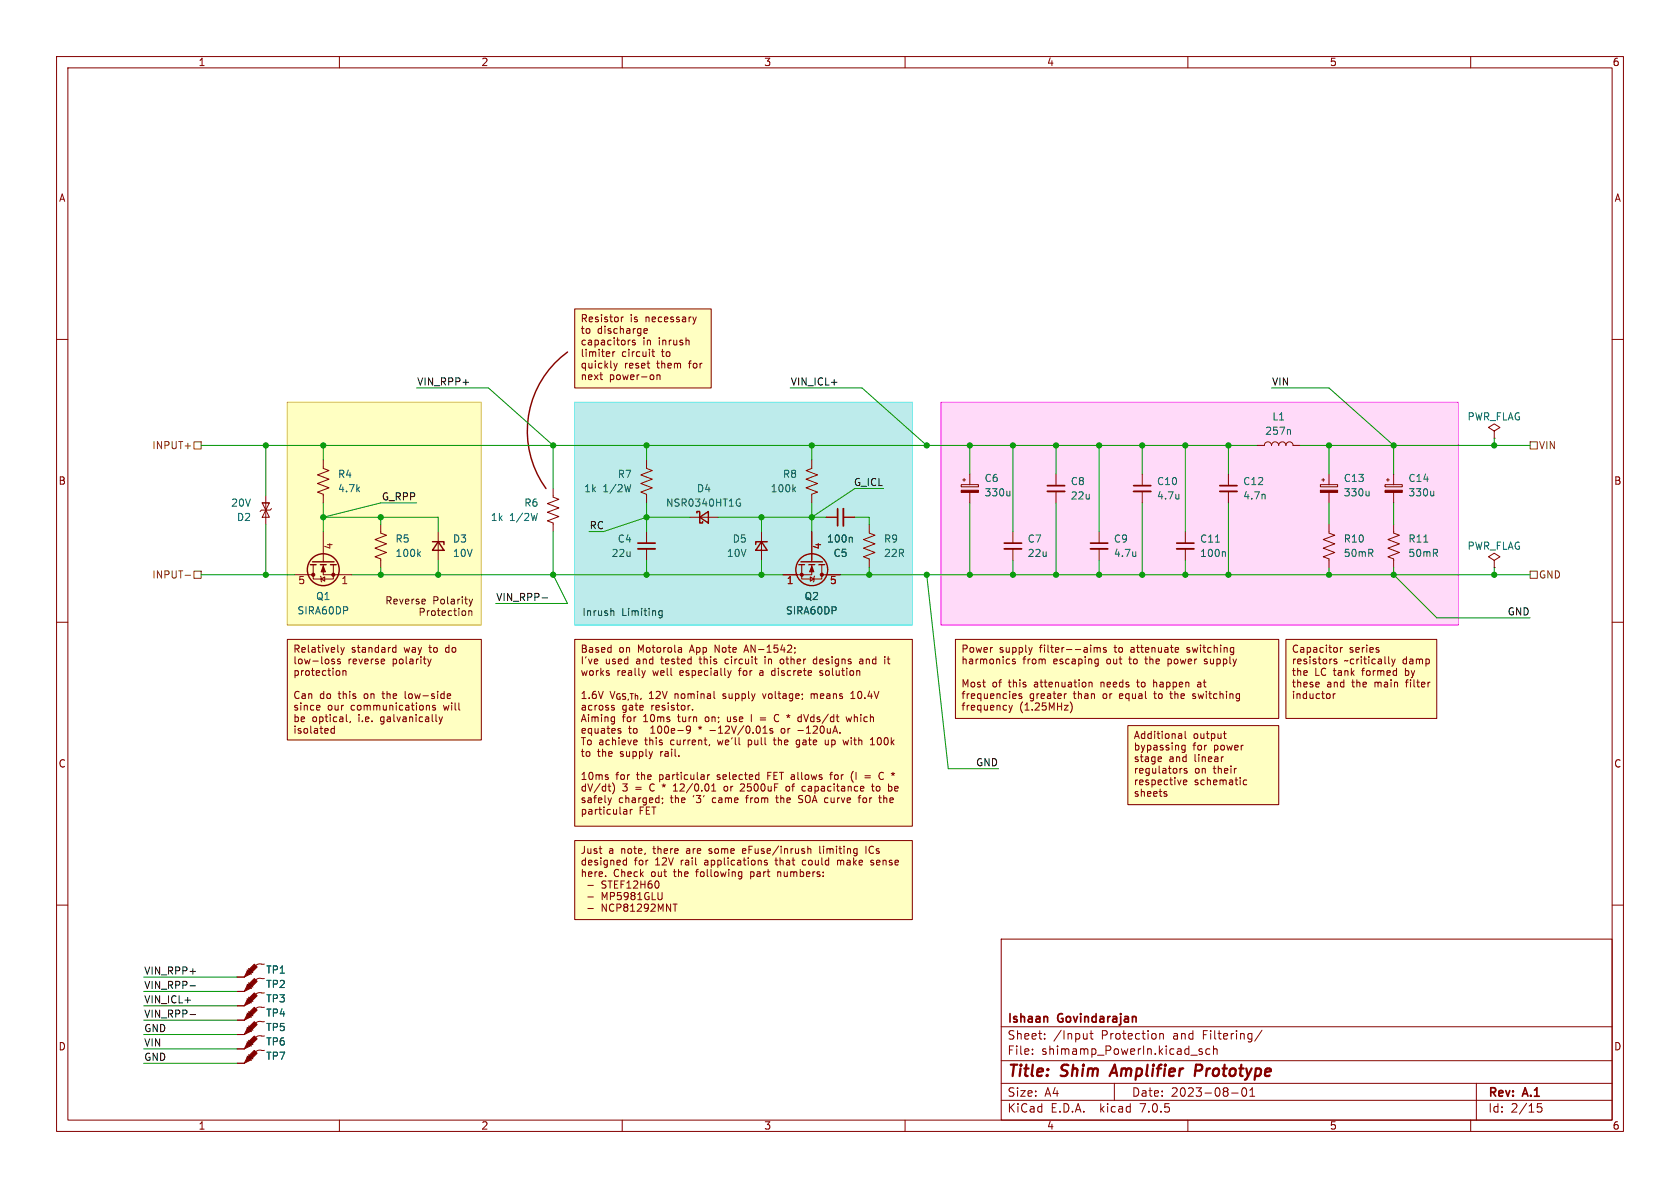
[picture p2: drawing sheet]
<svg xmlns="http://www.w3.org/2000/svg" width="297mm" height="210mm" viewBox="0 0 297 210" stroke-linecap="round" stroke-linejoin="round" font-family="sans-serif">
<path d="M0 0h297v210h-297z" fill="#fff" stroke="#fff" stroke-width=".18"/>
<g fill="none" stroke="#840000" stroke-width=".18">
<path d="M10 10h277v190h-277zM12 12h273v186h-273zM60 10v2M110 10v2M160 10v2M210 10v2M260 10v2M10 60h2M285 60h2M264.2 76.2l1-.6-1-.7-1.1 .7 1.1 .6v1.3M264.2 77.5h.1M46.4 88.9h1.2z"/>
<path d="M46.4 88.9h1.2l-.6 1.3zM47 90.2l.6 1.2h-1.2zM47 87.6v5.1M48 89.9l-.2 .3h-1.6l-.2 .2M114.3 94v2M114.3 97v2.1M121.9 91.4h5.1M134.6 94v5.1M143.5 81.3v1.5l-1 .4 2 .7-2 .8 2 .8-2 .7 2 .8-1 .4v1.5M186.7 83.8v2.1M186.7 86.9v2M194.3 94v2"/>
<path d="M194.3 97v2.1M201.9 83.8v2.1M201.9 86.9v2M209.5 94v2M209.5 97v2.1M217.2 83.8v2.1M217.2 86.9v2M233.4 85.7h3.1v.4h-3.1zM233.7 84.8h.5M233.9 84.6v.5M234.9 92.7v1.5l1.1 .4-2.1 .8 2.1 .7-2.1 .8 2.1 .8-2.1 .7 1 .4v1.5M234.9 83.8v1.9"/>
<path d="M234.9 87v1.9M244.9 85.7h3v.4h-3zM245.1 84.8h.5M245.4 84.6v.5M246.4 92.7v1.5l1 .4-2 .8 2 .7-2 .8 2 .8-2 .7 1 .4v1.5M246.4 83.8v1.9M246.4 87v1.9M10 110h2M285 110h2M10 160h2M285 160h2M177 166h108v32h-108z"/>
<path d="M60 198v2M110 198v2M160 198v2M177 194.5h108M177 191.5h108M177 187.5h108M177 181.5h108M182.5 186.3v.1M182.5 185.5v.1M184.7 183.6v.1M184.7 182.8v.1M192.2 182.7v1"/>
<path d="M192.2 183.6l-.2 .1M192.7 182.7h.5M192.9 182.2v1.3l.3 .2M197 191.5v3M205 182.8l.2-.1 .4 .1 .1 .9M205 182.7v1M210 198v2M212.5 185.5l-.3-.1-.2 .2v.2l.5 .2v.3h-.5M213.9 185.5l-.4-.1-.3 .3v.4l.1 .2h.6M214.5 185.5l.2-.1 .4 .1 .1 .9M214.5 184.9v1.5M217.7 193.2h1.2"/>
<path d="M219.7 192.4a1 1 0 0 0 .2 1.4 .81 .81 0 0 0 .6-.6 .81 .81 0 0 0-.3-.8M221 193.8h.8M221 192.7l.4-.4v1.5M223.1 182.1l-1.3 2M260 198v2M261 191.5v6.5M272.5 195.1h-.7l-.1 .7 .3-.1h.5l.1 .3-.1 .5-.2 .1-.6-.1"/>
</g>
<path d="M211.3 189.3h.8M212.2 188.2h-.7l-.3 2" fill="none" stroke="#840000" stroke-width=".4"/>
<g fill="#ffffc2" stroke="#ffffc2" stroke-width=".18">
<path d="M101.6 113h59.7v33.1h-59.7z"/>
<path d="M227.3 113h26.7v14h-26.7z"/>
<path d="M50.8 113h34.3v17.8h-34.3z"/>
<path d="M101.6 148.6h59.7v14h-59.7z"/>
<path d="M101.6 54.6h24.1v14h-24.1z"/>
<path d="M168.9 113h57.2v14h-57.2z"/>
<path d="M199.4 128.3h26.7v13.9h-26.7z"/>
<path d="M50.8 71.1h34.3v39.4h-34.3z"/>
</g>
<path d="M166.4 71.1h91.4v39.4h-91.4z" fill="#ffdaf9" stroke="#ffdaf9" stroke-width=".18"/>
<path d="M101.6 71.1h59.7v39.4h-59.7z" fill="#bdebeb" stroke="#bdebeb" stroke-width=".18"/>
<path d="M112.8 97h3M185.2 86.9h3M192.8 97h3M200.4 86.9h3.1M208 97h3.1M215.6 86.9h3.1" fill="none" stroke="#840000" stroke-width=".33"/>
<path d="M112.8 96h3M185.2 85.9h3M192.8 96h3M200.4 85.9h3.1M208 96h3.1M215.6 85.9h3.1" fill="none" stroke="#840000" stroke-width=".3"/>
<g fill="#840000" stroke="#840000" stroke-width=".18">
<path d="M244.9 86.7h3v.3h-3z"/>
<path d="M233.4 86.7h3.1v.3h-3.1z"/>
</g>
<path d="M130.4 88.3h.5M130.7 88.9h.2v.5l-.2 .1-.3-.1M140.3 86.5l.4 .4M140.7 86.1l-.5 .5M216.5 97.5l.1 .2v.7M242 86.8v.9M242 87.5l-.1 .2M253.5 86.8v.9M253.5 87.5l-.2 .2" fill="none" stroke="#006464" stroke-width=".18"/>
<path d="M123.2 90.7v-.3h.5v2.1h.5v-.3M123.7 91.4l1.5-1v2.1zM134.6 95.8l1 1.5h-2zM135.6 95.8h-2v.5" fill="none" stroke="#840000" stroke-width=".25"/>
<g fill="#840000">
<path d="M43.7 181.9l.5 .5-1 .5z"/>
<path d="M43.7 181.9l1.3-1.3 .5 .5-1.3 1.3z"/>
</g>
<path d="M43.7 181.6l.7 .8M43.9 181.4l.8 .7" fill="none" stroke="#480000" stroke-width=".18"/>
<path d="M41.9 182.9h1.3M43.7 181.9l.5 .5-1 .5zM43.7 181.9l1.3-1.3 .5 .5-1.3 1.3zM46.7 180.6h-.2a1.37 1.37 0 0 0-1.3 .2" fill="none" stroke="#840000" stroke-width=".18"/>
<g fill="#840000">
<path d="M43.7 186.9l.5 .6-1 .5z"/>
<path d="M43.7 186.9l1.3-1.2 .5 .5-1.3 1.3z"/>
</g>
<path d="M43.7 186.7l.7 .8M43.9 186.4l.8 .8" fill="none" stroke="#480000" stroke-width=".18"/>
<path d="M41.9 188h1.3M43.7 186.9l.5 .6-1 .5zM43.7 186.9l1.3-1.2 .5 .5-1.3 1.3zM46.7 185.7h-.2a1.37 1.37 0 0 0-1.3 .2" fill="none" stroke="#840000" stroke-width=".18"/>
<g fill="#840000">
<path d="M43.7 176.8l.5 .5-1 .5z"/>
<path d="M45 175.5l.5 .5-1.3 1.3-.5-.5z"/>
</g>
<path d="M43.7 176.5l.7 .8M43.9 176.3l.8 .7" fill="none" stroke="#480000" stroke-width=".18"/>
<path d="M41.9 177.8h1.3M43.7 176.8l.5 .5-1 .5zM45 175.5l.5 .5-1.3 1.3-.5-.5zM46.7 175.5h-.2a1.37 1.37 0 0 0-1.3 .3" fill="none" stroke="#840000" stroke-width=".18"/>
<g fill="#840000">
<path d="M43.7 174.2l.5 .6-1 .5z"/>
<path d="M43.7 174.2l1.3-1.2 .5 .5-1.3 1.3z"/>
</g>
<path d="M43.7 174l.7 .8M43.9 173.7l.8 .8" fill="none" stroke="#480000" stroke-width=".18"/>
<path d="M41.9 175.3h1.3M43.7 174.2l.5 .6-1 .5zM43.7 174.2l1.3-1.2 .5 .5-1.3 1.3zM46.7 173h-.2a1.37 1.37 0 0 0-1.3 .2" fill="none" stroke="#840000" stroke-width=".18"/>
<g fill="#840000">
<path d="M43.7 171.7l.5 .5-1 .5z"/>
<path d="M45 170.4l.5 .5-1.3 1.3-.5-.5z"/>
</g>
<path d="M43.7 171.5l.7 .7M43.9 171.2l.8 .8" fill="none" stroke="#480000" stroke-width=".18"/>
<path d="M41.9 172.7h1.3M43.7 171.7l.5 .5-1 .5zM45 170.4l.5 .5-1.3 1.3-.5-.5zM46.7 170.4l-.2 .1a1.37 1.37 0 0 0-1.3 .2" fill="none" stroke="#840000" stroke-width=".18"/>
<g fill="#840000">
<path d="M43.7 179.3l.5 .5-1 .5z"/>
<path d="M43.7 179.3l1.3-1.2 .5 .5-1.3 1.2z"/>
</g>
<path d="M43.7 179.1l.7 .7M43.9 178.8l.8 .8" fill="none" stroke="#480000" stroke-width=".18"/>
<path d="M114.3 81.3v1.5l1 .4-2 .7 2 .8-2 .8 2 .7-2 .8 1 .4v1.5M43.7 179.3l.5 .5-1 .5zM43.7 179.3l1.3-1.2 .5 .5-1.3 1.2zM46.7 178.1h-.2a1.37 1.37 0 0 0-1.3 .2M41.9 180.3h1.3" fill="none" stroke="#840000" stroke-width=".18"/>
<path d="M111.5 85.7l-.3 1.2" fill="none" stroke="#006464" stroke-width=".18"/>
<g fill="#840000">
<path d="M43.7 184.4l.5 .5-1 .5z"/>
<path d="M43.7 184.4l1.3-1.3 .5 .5-1.3 1.3z"/>
</g>
<path d="M43.7 184.2l.7 .7M43.9 183.9l.8 .8" fill="none" stroke="#480000" stroke-width=".18"/>
<g fill="none" stroke="#840000" stroke-width=".18">
<path d="M101.6 54.6h24.1v14h-24.1zM109.8 56v.9M110.2 56l-.4 .3M113.9 58.1v.8h.5M114.4 58.1v.3l-.6 .1M122.5 56l.3 .9M122.8 56.9l-.1 .3M123.1 56l-.3 .9M106.4 67.1h.1M108.3 62.2v.8M108.5 62.2l-.2 .2M108.5 64.2l.3 .9"/>
<path d="M108.8 65.1l-.3 .4M109.1 64.2l-.3 .9M111.8 60.2v.3l.5 .1v.2l-.2 .2-.3-.1M114.4 64.2h.5M114.7 65.1h.2M115.2 62.2h.5M115.4 61.7v1.1l.3 .2M115.5 66.3l.1 .2-.1 .5M116.1 66.4l.2-.1h.3l.1 .8M116.1 66.3v.8M121.6 60.1l.2 .2v.7M222.2 78.7h1.3a.64 .64 0 0 1 .7-.6 .64 .64 0 0 1 .6 .6 .64 .64 0 0 1 .6-.6 .64 .64 0 0 1 .7 .6 .64 .64 0 0 1 .6-.6 .64 .64 0 0 1 .6 .6 .64 .64 0 0 1 .7-.6 .64 .64 0 0 1 .6 .6h1.3"/>
<path d="M55.4 99.8v1.8M57.1 81.3v1.5l1.1 .4-2.1 .7 2.1 .8-2.1 .8 2.1 .7-2.1 .8 1 .4v1.5M57.1 99.8v1.8h5.1M57.1 94v5.1M57.1 99.1v.2M58.9 99.8v2.6h-3.5v-.8M67.3 92.7v1.5l1 .4-2 .8 2 .7-2 .8 2 .8-2 .7 1 .4v1.5M77.5 94v5.1M97.8 86.4v1.5l1 .4-2 .7 2 .8-2 .8 2 .7-2 .8 1 .4v1.5M141.7 99.8v2.6h3.6v-.8M143.5 94v5.1M143.5 99.1v.2"/>
<path d="M143.5 99.8v1.8h-5.1M145.3 99.8v1.8M146 91.4h2.1M149.1 91.4h2M153.7 92.7v1.5l1 .4-2 .8 2 .7-2 .8 2 .8-2 .7 1 .4v1.5M169.9 85.7h3.1v.4h-3.1zM170.2 84.8h.5M170.4 84.6v.5M171.4 83.8v1.9M171.4 87v1.9M179.1 94v2M179.1 97v2.1"/>
<path d="M264.2 99.1l1-.7-1-.6-1.1 .6 1.1 .7v1.2M50.8 113h34.3v17.8h-34.3zM52.1 101.6h3.3M56.6 101.9l.2 .1v.7l.1 .2M56.8 102.4l.6-.4v.7zM58.7 116.9l.4 .1 .1 .2-.2 .1h-.4M59.7 116.6v.3l.4 .1 .1 .2-.2 .1h-.3M60 116.5l.1 .1M60 118.7v.6M60.3 114.5l.3 .8M60.6 115.3l-.3 .4M60.6 118.5v.9"/>
<path d="M60.6 118.7l.2-.2 .3 .1 .1 .8M60.9 114.5l-.3 .8M67.8 116.5l.2 .3-.6 .1M67.9 117.3h-.1M69.4 115.1l.2 .2 .4-.1M70 114.5h-.4l-.2 .2M70 114v1.3M75.6 116.5l.3 .8M75.9 117.3l-.3 .5M76.2 116.5l-.3 .8M101.6 113h59.7v33.1h-59.7zM107.7 119v.3"/>
<path d="M114.1 118.5l-.3 .9M120.1 114.5h.3l.1 .8M120.5 115.2l-.4 .1M120.5 114.8h-.4M128.7 118.5l.3 .9M129 119.4l-.3 .4M129.3 118.5l-.3 .9M133.6 117.3h.3M139.8 114.1l.2 .2-.1 .3-.7 .7h.8M140.5 114.5v.1M140.6 115.2l-.2 .3M143.3 102l.6 .4-.6 .3z"/>
<path d="M143.9 116.6l-.1 .1 .1 .6M144 101.9l-.1 .1v.7l-.1 .2M145.3 101.6h3.3M152.4 116.5l-.4 .1M152.4 116.9h-.3l-.2 .1 .1 .3h.4M156.4 116.1v.1M156.4 116.5v.8M168.9 113h57.2v14h-57.2zM179 116.6v.3l.5 .1v.2l-.2 .1h-.3M182.5 114.5l-.3 .8M192.8 114v.2M192.8 114.5v.8"/>
<path d="M193.4 114.6l.4-.1 .2 .1M193.4 114.5v.8M193.8 116.5l.4 .1M194 114.6l.2-.1h.3v.8M194 114.6v.7M194.2 117.3h-.4M194.2 116.5v1l-.2 .2-.3 .1M195.5 114.5h-.3l-.1 .1v.2l.4 .1v.3h-.4M207.9 114.5h.4l.1 .3-.6 .1M208.3 115.2l-.4 .1M217.7 114.5h.4M218.1 115.2l-.4 .1"/>
<path d="M218.1 114.5v1l-.2 .2M227.3 113h26.7v14h-26.7zM235.9 116.6v.3l.4 .1 .1 .2-.2 .1h-.4M237 114.5v.8M237.3 114.5l-.3 .2M243.6 114.9l.2 .2-.2 .2M243.6 114.5h.1M245.5 117.2l.2 .1M246 116.5l.3 .8M246.3 117.3l-.3 .5M246.6 116.5l-.3 .8M264.2 100.3h.1"/>
<path d="M56.4 124.7l.2 .3-.6 .1M56.5 125.5h-.1M58.6 128.8l-.1 .2 .1 .5 .1 .1h.4M59.1 128.3v1.3M61.2 126.3v1.1l.2 .2M62 127.5l-.2 .3M75.4 124.8l.2-.1h.3v.8M75.4 124.7v.8M77 124.7h-.4l-.1 .2v.1l.5 .2v.3h-.5M77.1 126.3v1.1l.2 .2M77.6 126.7l.3 .9M77.9 127.6l-.3 .4"/>
<path d="M78.2 126.7l-.3 .9M79.1 123.1l.6-.2-.1-.2-.4-.1-.1 .2v.6h.5M107.4 137.4l.2 .2-.2 .2M107.4 136.9l.1 .1M107.5 139h.5M107.7 139.8h.3M108.3 125.1l.3 .1v.1l-.1 .2h-.3M108.3 126.7l.3 .1M108.5 138.8a1.48 1.48 0 0 1-.2 1.5M108.6 126.7v1.1l-.2 .2M108.6 127.5l-.3 .1M109.3 129.1l.5 .3-.1 .2h-.3"/>
<path d="M109.3 128.8h.4M112.2 130.8l.4 .1v.2l-.6 .1M112.6 131.6l-.4 .1M115.4 132.9l-.3 .8M121.4 128.5l-.1 .4 .2 .2h.3l.3-.2M122 124.7h-.2M122 128.5a.84 .84 0 0 1-.3 1.1h-.2M122.4 125.4v.1M125.1 136.9v.9M125.5 136.9l-.4 .3M125.5 131.6l-.2 .2M125.8 139.8h.7"/>
<path d="M125.8 138.9l.4-.3v1.2M126.2 122.2v1.1l.2 .2M131.6 139.1l-.8 .7h.8M134 136.9l.2 .1M134.2 136.5v1.3M134.2 137.7l-.2 .1M134.9 129.6h.7M134.9 128.7l.3-.4v1.3M136.6 128.8h-.3l-.2 .2 .1 .1 .4 .2v.3h-.5M137.1 126.4l-.2 .4 .2 .7M139.1 139.1l-.2 .1 .2 .6M141.1 127.5l.4 .1"/>
<path d="M141.5 126.7l-.4 .1M141.8 122.7v.1M141.9 123.4l-.1 .3M142.3 139l-.4 .1-.1 .1v.5l.5 .1M145.9 130.8v.7l.2 .2M146.7 136.9h.5M148.5 129.5v.1M149 130.8l.3 .9 .2-.6M149.6 126.7l.2 .9 .3-.6 .2 .6M150.4 123.5h.7M150.5 122.5l-.1 .1M150.6 136.7l-.1 .5 .1 .7"/>
<path d="M152.5 139l.2 .3-.6 .1M152.7 139.8h-.2M152.9 137.1h1M152.9 137.5h1M153.9 131.7h.7M153.9 130.8l.3-.4v1.3M154.1 139h.4M154.2 138.6v1.1l.3 .1M155.8 136.5a.68 .68 0 0 0-.4 .7 .68 .68 0 0 0 .4 .6M157.1 139.1h.5M157.1 139.8h.5M178.4 124.7l.3 .8"/>
<path d="M178.7 125.5l-.3 .5M179 124.7l-.3 .8M179.5 122.6l.1 .3-.6 .2M179.6 123.4l-.1 .1M180.6 122.7l-.3-.1-.2 .2 .1 .2 .4 .1v.3h-.5M188.2 122.6v.9M188.5 122.6l-.3 .3M189.4 124.4a1.48 1.48 0 0 1-.2 1.6M192.5 120.7l.2-.1 .3 .1 .1 .7M192.5 120.6v.8M199.4 128.3h26.7v13.9h-26.7zM205.3 134.6h-.1"/>
<path d="M205.3 133.8v.3l-.6 .1M208.5 129.7h.2l.2 .2v.6M208.9 130.5h-.4M208.9 130l-.4 .1M209 135.8l-.3 .1M209.2 138.3l.6-.1v-.3h-.4l-.2 .2 .1 .6h.5M209.5 131.8l-.3-.1-.3 .3 .1 .5h.5M209.5 129.3v1.1l.2 .1M209.5 131.7v1.1l-.2 .2h-.3M209.8 135.9l-.3-.1-.2 .2 .1 .2 .4 .1v.3h-.5M216.3 129.7h.5M216.5 129.3v1.1l.3 .1"/>
<path d="M218.5 135.8h.1M220.4 137.9h-.4l-.2 .2 .1 .6h.5M233 120.6l.2 .3-.6 .1M233.2 121.4h-.2M235.7 122.6v.9M236.1 122.6l-.4 .3M252.7 120.6h.1M101.6 148.6h59.7v14h-59.7zM103.9 156.5h1M103.9 158.6h1M105.9 150h.5M106.3 150.9h.1"/>
<path d="M107.1 154.8v.2M107.5 141l.3 .9M107.8 141.9l-.1 .3M108.1 141l-.3 .9M110.2 152.8l.2 .1 .4-.1M110.4 152.1l-.2 .1M110.6 152.1h.2M110.8 143.1v.8M110.8 151.6v1.3M110.8 143.9h-.4M110.8 143.4h-.4M111.4 143.1v.8"/>
<path d="M111.5 143.2l-.1 .1M117 157.8v1.1M117.1 141.1v.1M117.2 141.8l-.2 .3M119 159.8h.7M130.7 154.9h.4M131.1 154.1v1l-.2 .3-.3-.1M135.6 152.1h-.3l-.2 .1 .1 .2 .4 .1v.3h-.5M141.2 141.8l.2 .1M141.2 140.7v.4M142.8 150.1l.2-.1 .3 .1 .1 .8M142.8 149.6v1.3"/>
<path d="M151.4 150l.1 .1M151.5 150v1l-.1 .2M151.5 150.8l-.1 .1M151.9 140.8v1.1M153.1 149.6v1.3M153.9 152.8l.2 .1M154.1 152.1l-.2 .1 .2 .3M155.3 141h.5M155.5 140.6v1.1l.3 .2M205.9 140.3l.3 .1 .1 .2-.2 .2h-.2M41.9 177.8h1.3M41.9 175.3h1.3"/>
<path d="M41.9 172.7h1.3M103.9 160.6h1M41.9 185.4h1.3M41.9 182.9h1.3M41.9 188h1.3M41.9 180.3h1.3M43.7 184.4l.5 .5-1 .5zM43.7 184.4l1.3-1.3 .5 .5-1.3 1.3zM46.7 183.1l-.2 .1a1.37 1.37 0 0 0-1.3 .2"/>
</g>
<g fill="none" stroke="#840000" stroke-width=".25">
<path d="M100.3 62.2a17.3 17.3 0 0 0-3.8 24.2M54.9 99.8h1M55.2 99.3h3.9M56.6 99.8h1.1M58.4 99.8h1M76.5 95.8h2v.5M77.5 95.8l1 1.5h-2zM141.2 99.8h1M141.6 99.3h3.8M143 99.8h1M144.8 99.8h1"/>
<circle cx="57.1" cy="100.7" r="2.82"/>
<circle cx="143.5" cy="100.7" r="2.82"/>
</g>
<g fill="#840000" stroke="#840000" stroke-width=".18">
<path d="M143.5 100.1l.4 1h-.8z"/>
<path d="M169.9 86.7h3.1v.3h-3.1z"/>
<path d="M57.1 100.1l.4 1h-.7z"/>
<circle cx="141.7" cy="101.6" r=".28"/>
<circle cx="145.3" cy="101.6" r=".28"/>
<circle cx="58.9" cy="101.6" r=".28"/>
<circle cx="55.4" cy="101.6" r=".28"/>
</g>
<path d="M149.1 89.9v3.1M177.5 97h3.1" fill="none" stroke="#840000" stroke-width=".33"/>
<path d="M148.1 89.9v3.1M177.5 96h3.1" fill="none" stroke="#840000" stroke-width=".3"/>
<path d="M228 75.9l.1 .2v.7M74 97.9l.3 .5M74.3 97.5l-.4 .5M95 90.7l-.3 1.3M150.5 95l.2 .2v.6M178.5 86.8v.9M178.5 87.5l-.1 .2" fill="none" stroke="#006464" stroke-width=".18"/>
<path d="M34.3 78.1h1.3v1.3h-1.3zM270.5 78.1h1.3v1.3h-1.3zM32.7 101.7h1M34.3 101h1.3v1.2h-1.3zM270.5 101h1.3v1.2h-1.3z" fill="none" stroke="#725600" stroke-width=".18"/>
<path d="M81.9 67.6h.9M95.8 105.7h1M33.6 179.3h1M33.6 174.3h1M33.6 171.7h1" fill="none" stroke="#0f0f0f" stroke-width=".18"/>
<path d="M108.2 108l.3 .1v.7M117.1 108h-.4l-.2 .2 .1 .5h.5M117.1 108v1l-.3 .2h-.3" fill="none" stroke="#004848" stroke-width=".18"/>
<path d="M82.9 108v.8M82.9 108.1l.2-.1h.3v.8M82.9 105.9l.3 .9M83.2 106.8l-.3 .4M83.5 105.9l-.3 .9" fill="none" stroke="#484800" stroke-width=".18"/>
<path d="M166.4 71.1h91.4v39.4h-91.4z" fill="none" stroke="#f0f" stroke-width=".18"/>
<path d="M101.6 71.1h59.7v39.4h-59.7z" fill="none" stroke="#45ebeb" stroke-width=".18"/>
<path d="M50.8 71.1h34.3v39.4h-34.3z" fill="none" stroke="#c2c200" stroke-width=".18"/>
<g fill="none" stroke="#009600" stroke-width=".18">
<path d="M35.6 78.7h186.6M47 78.7v8.9M57.1 78.7v2.6M73.7 68.6h12.7l11.4 10.1v7.7M114.3 78.7v2.6M139.7 68.6h12.7l11.4 10.1M143.5 78.7v2.6M171.4 78.7v5.1M179.1 78.7v15.3M186.7 78.7v5.1M194.3 78.7v15.3M201.9 78.7v5.1"/>
<path d="M209.5 78.7v15.3M217.2 78.7v5.1M224.8 68.6h10.1l11.5 10.1v5.1M229.9 78.7h40.6M234.9 78.7v5.1M264.2 77.5v1.2M47 92.7v8.9M57.1 88.9v5.1M67.3 91.4v1.3M73.7 88.9h-6.4l-10.2 2.5h20.4v2.6M77.5 99.1v2.5M97.8 94v7.6l2.5 5.1h-12.7"/>
<path d="M114.3 88.9v5.1M114.3 99.1v2.5M121.9 91.4h-7.6l-7.6 2.6M127 91.4h19M134.6 91.4v2.6M134.6 99.1v2.5M143.5 88.9v5.1M151.1 91.4h2.6v1.3M156.2 86.4h-5.1l-7.6 5M171.4 88.9v12.7M179.1 99.1v2.5M186.7 88.9v12.7"/>
<path d="M194.3 99.1v2.5M201.9 88.9v12.7M209.5 99.1v2.5M217.2 88.9v12.7M234.9 88.9v3.8M246.4 88.9v3.8M35.6 101.6h16.5M62.2 101.6h76.2M67.3 100.3v1.3M148.6 101.6h121.9M153.7 100.3v1.3M163.8 101.6l3.8 34.3h8.9"/>
<path d="M234.9 100.3v1.3M246.4 100.3v1.3l7.6 7.6h16.5M264.2 100.3v1.3M25.4 172.7h16.5M25.4 175.3h16.5M25.4 177.8h16.5M25.4 182.9h16.5M25.4 185.4h16.5M25.4 188h16.5M25.4 180.3h16.5"/>
</g>
<g fill="#009600" stroke="#009600" stroke-width=".18">
<circle cx="264.2" cy="101.6" r=".46"/>
<circle cx="246.4" cy="101.6" r=".46"/>
<circle cx="234.9" cy="101.6" r=".46"/>
<circle cx="246.4" cy="78.7" r=".46"/>
<circle cx="234.9" cy="78.7" r=".46"/>
<circle cx="264.2" cy="78.7" r=".46"/>
<circle cx="47" cy="101.6" r=".46"/>
<circle cx="77.5" cy="101.6" r=".46"/>
<circle cx="143.5" cy="78.7" r=".46"/>
<circle cx="143.5" cy="91.4" r=".46"/>
<circle cx="97.8" cy="78.7" r=".46"/>
<circle cx="114.3" cy="78.7" r=".46"/>
<circle cx="114.3" cy="101.6" r=".46"/>
<circle cx="97.8" cy="101.6" r=".46"/>
<circle cx="134.6" cy="91.4" r=".46"/>
<circle cx="114.3" cy="91.4" r=".46"/>
<circle cx="134.6" cy="101.6" r=".46"/>
<circle cx="194.3" cy="78.7" r=".46"/>
<circle cx="186.7" cy="78.7" r=".46"/>
<circle cx="179.1" cy="78.7" r=".46"/>
<circle cx="171.4" cy="78.7" r=".46"/>
<circle cx="217.2" cy="78.7" r=".46"/>
<circle cx="209.5" cy="78.7" r=".46"/>
<circle cx="201.9" cy="78.7" r=".46"/>
<circle cx="163.8" cy="101.6" r=".46"/>
<circle cx="153.7" cy="101.6" r=".46"/>
<circle cx="163.8" cy="78.7" r=".46"/>
<circle cx="47" cy="78.7" r=".46"/>
<circle cx="57.1" cy="78.7" r=".46"/>
<circle cx="67.3" cy="91.4" r=".46"/>
<circle cx="67.3" cy="101.6" r=".46"/>
<circle cx="57.1" cy="91.4" r=".46"/>
<circle cx="209.5" cy="101.6" r=".46"/>
<circle cx="217.2" cy="101.6" r=".46"/>
<circle cx="201.9" cy="101.6" r=".46"/>
<circle cx="186.7" cy="101.6" r=".46"/>
<circle cx="194.3" cy="101.6" r=".46"/>
<circle cx="171.4" cy="101.6" r=".46"/>
<circle cx="179.1" cy="101.6" r=".46"/>
</g>
<g font-size="2.8" fill="#840000">
<text x="178" y="190.8">Title:</text>
<text x="187.5" y="190.8">Shim</text>
<text x="196.9" y="190.8">Amplifier</text>
<text x="212.3" y="190.8">Prototype</text>
</g>
<g font-size="2.1" fill="#840000">
<text x="178" y="183.9">Sheet:</text>
<text x="178" y="181.1">Ishaan</text>
<text x="186.2" y="183.9">/Input</text>
<text x="187" y="181.1">Govindarajan</text>
<text x="194.6" y="183.9">Protection</text>
<text x="207.3" y="183.9">and</text>
<text x="212.6" y="183.9">Filtering/</text>
<text x="178" y="186.6">File:</text>
<text x="184" y="186.6">shimamp_PowerIn.kicad_sch</text>
<text x="178" y="196.8">KiCad</text>
<text x="178" y="194">Size:</text>
<text x="184.6" y="194">A4</text>
<text x="185.7" y="196.8">E.D.A.</text>
<text x="194.4" y="196.8">kicad</text>
<text x="200" y="194">Date:</text>
<text x="201.5" y="196.8">7.0.5</text>
<text x="206.9" y="194">2023-08-01</text>
<text x="263" y="194.2">Rev:</text>
<text x="263" y="196.8">Id:</text>
<text x="267" y="196.8">2/15</text>
<text x="269.2" y="194.2">A.1</text>
</g>
<g font-size="1.8" fill="#840000">
<text x="35" y="11.8">1</text>
<text x="85" y="11.8">2</text>
<text x="135" y="11.8">3</text>
<text x="185" y="11.8">4</text>
<text x="235" y="11.8">5</text>
<text x="285" y="11.8">6</text>
<text x="10.4" y="35.8">A</text>
<text x="285.4" y="35.8">A</text>
<text x="102.6" y="57.2">Resistor</text>
<text x="102.6" y="59.3">to</text>
<text x="105.5" y="59.3">discharge</text>
<text x="111.3" y="57.2">is</text>
<text x="114.1" y="57.2">necessary</text>
<text x="102.6" y="61.3">capacitors</text>
<text x="102.6" y="63.3">limiter</text>
<text x="102.6" y="65.4">quickly</text>
<text x="109.8" y="63.3">circuit</text>
<text x="110.3" y="65.4">reset</text>
<text x="113.6" y="61.3">in</text>
<text x="116.1" y="65.4">them</text>
<text x="116.4" y="61.3">inrush</text>
<text x="117" y="63.3">to</text>
<text x="121.9" y="65.4">for</text>
<text x="102.6" y="67.4">next</text>
<text x="107.6" y="67.4">power-on</text>
<text x="10.3" y="85.8">B</text>
<text x="285.3" y="85.8">B</text>
<text x="51.8" y="115.6">Relatively</text>
<text x="51.8" y="117.7">low-loss</text>
<text x="51.8" y="119.7">protection</text>
<text x="61.4" y="117.7">reverse</text>
<text x="62" y="115.6">standard</text>
<text x="69.4" y="117.7">polarity</text>
<text x="71.4" y="115.6">way</text>
<text x="76" y="115.6">to</text>
<text x="78.9" y="115.6">do</text>
<text x="102.6" y="115.6">Based</text>
<text x="102.6" y="117.7">I've</text>
<text x="102.6" y="119.7">works</text>
<text x="106.9" y="117.7">used</text>
<text x="109" y="119.7">really</text>
<text x="109.3" y="115.6">on</text>
<text x="112.4" y="117.7">and</text>
<text x="112.7" y="115.6">Motorola</text>
<text x="115.4" y="119.7">well</text>
<text x="117" y="117.7">tested</text>
<text x="120.2" y="119.7">especially</text>
<text x="122" y="115.6">App</text>
<text x="123.9" y="117.7">this</text>
<text x="126.5" y="115.6">Note</text>
<text x="128.5" y="117.7">circuit</text>
<text x="130.8" y="119.7">for</text>
<text x="131.9" y="115.6">AN-1542;</text>
<text x="134.6" y="119.7">a</text>
<text x="135.6" y="117.7">in</text>
<text x="136.8" y="119.7">discrete</text>
<text x="138.5" y="117.7">other</text>
<text x="144.5" y="117.7">designs</text>
<text x="145.5" y="119.7">solution</text>
<text x="152.7" y="117.7">and</text>
<text x="157.3" y="117.7">it</text>
<text x="169.9" y="115.6">Power</text>
<text x="169.9" y="117.7">harmonics</text>
<text x="176.6" y="115.6">supply</text>
<text x="180.8" y="117.7">from</text>
<text x="183.8" y="115.6">filter--aims</text>
<text x="186.2" y="117.7">escaping</text>
<text x="195.7" y="117.7">out</text>
<text x="197.1" y="115.6">to</text>
<text x="199.8" y="117.7">to</text>
<text x="200.1" y="115.6">attenuate</text>
<text x="202.8" y="117.7">the</text>
<text x="206.8" y="117.7">power</text>
<text x="210.1" y="115.6">switching</text>
<text x="213.4" y="117.7">supply</text>
<text x="228.3" y="115.6">Capacitor</text>
<text x="228.3" y="117.7">resistors</text>
<text x="228.3" y="119.7">the</text>
<text x="232.3" y="119.7">LC tank</text>
<text x="237.6" y="117.7">~critically</text>
<text x="238.4" y="115.6">series</text>
<text x="240.9" y="119.7">formed</text>
<text x="247.9" y="117.7">damp</text>
<text x="248.6" y="119.7">by</text>
<text x="51.8" y="123.8">Can</text>
<text x="51.8" y="125.9">since</text>
<text x="56.4" y="123.8">do</text>
<text x="57.8" y="125.9">our</text>
<text x="59.8" y="123.8">this</text>
<text x="62" y="125.9">communications</text>
<text x="64.4" y="123.8">on</text>
<text x="67.8" y="123.8">the</text>
<text x="71.9" y="123.8">low-side</text>
<text x="78.5" y="125.9">will</text>
<text x="102.6" y="123.8">1.6V</text>
<text x="102.6" y="125.9">across</text>
<text x="107.8" y="123.8">V_{GS,Th},</text>
<text x="109.9" y="125.9">gate</text>
<text x="114.7" y="123.8">12V</text>
<text x="115.1" y="125.9">resistor.</text>
<text x="119.3" y="123.8">nominal</text>
<text x="128" y="123.8">supply</text>
<text x="135.2" y="123.8">voltage;</text>
<text x="143.8" y="123.8">means</text>
<text x="151" y="123.8">10.4V</text>
<text x="169.9" y="121.8">Most</text>
<text x="169.9" y="123.8">frequencies</text>
<text x="169.9" y="125.9">frequency</text>
<text x="175.3" y="121.8">of</text>
<text x="178.3" y="121.8">this</text>
<text x="180.1" y="125.9">(1.25MHz)</text>
<text x="181.9" y="123.8">greater</text>
<text x="182.9" y="121.8">attenuation</text>
<text x="189.8" y="123.8">than</text>
<text x="194.7" y="121.8">needs</text>
<text x="195" y="123.8">or</text>
<text x="198.1" y="123.8">equal</text>
<text x="201.3" y="121.8">to</text>
<text x="204.3" y="121.8">happen</text>
<text x="204.4" y="123.8">to</text>
<text x="207.3" y="123.8">the</text>
<text x="211.4" y="123.8">switching</text>
<text x="212.2" y="121.8">at</text>
<text x="228.3" y="121.8">these</text>
<text x="228.3" y="123.8">inductor</text>
<text x="234.5" y="121.8">and</text>
<text x="239" y="121.8">the</text>
<text x="243.1" y="121.8">main</text>
<text x="248.7" y="121.8">filter</text>
<text x="51.8" y="127.9">be</text>
<text x="51.8" y="129.9">isolated</text>
<text x="55.1" y="127.9">optical,</text>
<text x="63.3" y="127.9">i.e.</text>
<text x="67.3" y="127.9">galvanically</text>
<text x="102.6" y="127.9">Aiming</text>
<text x="102.6" y="129.9">equates</text>
<text x="102.6" y="132">To achieve</text>
<text x="109.9" y="127.9">for</text>
<text x="111" y="129.9">to</text>
<text x="113.7" y="127.9">10ms</text>
<text x="114" y="132">this</text>
<text x="115.1" y="129.9">100e-9</text>
<text x="118.6" y="132">current,</text>
<text x="119.9" y="127.9">turn</text>
<text x="123.7" y="129.9">*</text>
<text x="124.8" y="127.9">on;</text>
<text x="125.7" y="129.9">-12V/0.01s</text>
<text x="127.1" y="132">we'll</text>
<text x="128.8" y="127.9">use</text>
<text x="132.5" y="132">pull</text>
<text x="133.2" y="127.9">I =</text>
<text x="137.2" y="132">the</text>
<text x="137.6" y="127.9">C *</text>
<text x="138.5" y="129.9">or</text>
<text x="141.3" y="132">gate</text>
<text x="141.5" y="129.9">-120uA.</text>
<text x="142" y="127.9">dVds/dt</text>
<text x="146.5" y="132">up</text>
<text x="149.9" y="132">with</text>
<text x="150.7" y="127.9">which</text>
<text x="154.8" y="132">100k</text>
<text x="200.3" y="130.9">Additional</text>
<text x="210.9" y="130.9">output</text>
<text x="10.3" y="135.8">C</text>
<text x="102.6" y="134">to</text>
<text x="105.5" y="134">the</text>
<text x="109.6" y="134">supply</text>
<text x="116.8" y="134">rail.</text>
<text x="200.3" y="132.9">bypassing</text>
<text x="200.3" y="135">stage</text>
<text x="200.3" y="137">regulators</text>
<text x="206.6" y="135">and</text>
<text x="210.8" y="132.9">for</text>
<text x="211.1" y="137">on</text>
<text x="211.1" y="135">linear</text>
<text x="214.5" y="137">their</text>
<text x="214.6" y="132.9">power</text>
<text x="285.3" y="135.8">C</text>
<text x="102.6" y="138.1">10ms</text>
<text x="102.6" y="140.2">dV/dt)</text>
<text x="102.6" y="142.2">safely</text>
<text x="108.8" y="138.1">for</text>
<text x="109.3" y="142.2">charged;</text>
<text x="109.9" y="140.2">3</text>
<text x="112.2" y="140.2">=</text>
<text x="112.5" y="138.1">the</text>
<text x="114.9" y="140.2">C *</text>
<text x="116.6" y="138.1">particular</text>
<text x="118.5" y="142.2">the</text>
<text x="119.3" y="140.2">12/0.01</text>
<text x="122.6" y="142.2">'3'</text>
<text x="126.1" y="142.2">came</text>
<text x="126.9" y="138.1">selected</text>
<text x="128.4" y="140.2">or</text>
<text x="131.4" y="140.2">2500uF</text>
<text x="132.2" y="142.2">from</text>
<text x="136" y="138.1">FET allows</text>
<text x="137.7" y="142.2">the</text>
<text x="139.6" y="140.2">of</text>
<text x="141.7" y="142.2">SOA curve</text>
<text x="142.6" y="140.2">capacitance</text>
<text x="147.3" y="138.1">for</text>
<text x="151.1" y="138.1">(I</text>
<text x="152.6" y="142.2">for</text>
<text x="155.1" y="140.2">to</text>
<text x="156.3" y="138.1">C *</text>
<text x="156.4" y="142.2">the</text>
<text x="158.1" y="140.2">be</text>
<text x="200.3" y="139.1">respective</text>
<text x="200.3" y="141.1">sheets</text>
<text x="211.1" y="139.1">schematic</text>
<text x="102.6" y="144.3">particular</text>
<text x="112.9" y="144.3">FET</text>
<text x="102.6" y="151.2">Just</text>
<text x="102.6" y="153.2">designed</text>
<text x="102.6" y="155.3">here.</text>
<text x="107.5" y="151.2">a</text>
<text x="108.4" y="155.3">Check</text>
<text x="109.8" y="151.2">note,</text>
<text x="112.1" y="153.2">for</text>
<text x="115.1" y="155.3">out</text>
<text x="115.6" y="151.2">there</text>
<text x="115.8" y="153.2">12V</text>
<text x="119.2" y="155.3">the</text>
<text x="120.4" y="153.2">rail</text>
<text x="121.5" y="151.2">are</text>
<text x="123.3" y="155.3">following</text>
<text x="124.7" y="153.2">applications</text>
<text x="125.6" y="151.2">some</text>
<text x="131.7" y="151.2">eFuse/inrush</text>
<text x="132.9" y="155.3">part</text>
<text x="137.4" y="153.2">that</text>
<text x="137.8" y="155.3">numbers:</text>
<text x="142.3" y="153.2">could</text>
<text x="145.4" y="151.2">limiting</text>
<text x="148.6" y="153.2">make</text>
<text x="153.7" y="151.2">ICs</text>
<text x="154.6" y="153.2">sense</text>
<text x="106.3" y="157.3">STEF12H60</text>
<text x="106.3" y="159.4">MP5981GLU</text>
<text x="106.3" y="161.4">NCP81292MNT</text>
<text x="10.3" y="185.8">D</text>
<text x="285.3" y="185.8">D</text>
<text x="35" y="199.8">1</text>
<text x="85" y="199.8">2</text>
<text x="135" y="199.8">3</text>
<text x="185" y="199.8">4</text>
<text x="235" y="199.8">5</text>
<text x="285" y="199.8">6</text>
</g>
<g font-size="1.8" fill="#0f0f0f">
<text x="73.7" y="68.2">VIN_RPP+</text>
<text x="139.7" y="68.2">VIN_ICL+</text>
<text x="224.8" y="68.2">VIN</text>
<text x="67.5" y="88.6">G_RPP</text>
<text x="150.9" y="86">G_ICL</text>
<text x="87.6" y="106.3">VIN_RPP-</text>
<text x="266.5" y="108.9">GND</text>
<text x="172.5" y="135.5">GND</text>
<text x="25.4" y="172.4">VIN_RPP+</text>
<text x="25.4" y="177.5">VIN_ICL+</text>
<text x="25.4" y="180">VIN_RPP-</text>
<text x="25.4" y="174.9">VIN_RPP-</text>
<text x="25.4" y="182.5">GND</text>
<text x="25.4" y="185.1">VIN</text>
<text x="25.4" y="187.6">GND</text>
</g>
<g font-size="1.8" fill="#006464">
<text x="223.6" y="77">257n</text>
<text x="224.9" y="74.5">L1</text>
<text x="259.4" y="74.5">PWR_FLAG</text>
<text x="40.8" y="89.7">20V</text>
<text x="59.7" y="84.6">R4</text>
<text x="59.7" y="87.2">4.7k</text>
<text x="92.6" y="89.7">R6</text>
<text x="103.2" y="87.2">1k</text>
<text x="106.6" y="87.2">1/2W</text>
<text x="109.1" y="84.6">R7</text>
<text x="117.7" y="89.7">NSR0340HT1G</text>
<text x="123.2" y="87.2">D4</text>
<text x="136.2" y="87.2">100k</text>
<text x="138.4" y="84.6">R8</text>
<text x="174" y="85.4">C6</text>
<text x="174" y="87.9">330u</text>
<text x="189.2" y="85.9">C8</text>
<text x="189.2" y="88.5">22u</text>
<text x="204.5" y="85.9">C10</text>
<text x="204.5" y="88.5">4.7u</text>
<text x="219.7" y="85.9">C12</text>
<text x="219.7" y="88.5">4.7n</text>
<text x="237.5" y="85.4">C13</text>
<text x="237.5" y="87.9">330u</text>
<text x="248.9" y="85.4">C14</text>
<text x="248.9" y="87.9">330u</text>
<text x="41.8" y="92.3">D2</text>
<text x="86.7" y="92.3">1k</text>
<text x="90" y="92.3">1/2W</text>
<text x="69.9" y="96.1">R5</text>
<text x="69.9" y="98.6">100k</text>
<text x="80" y="96.1">D3</text>
<text x="80" y="98.6">10V</text>
<text x="108.1" y="98.6">22u</text>
<text x="109.1" y="96.1">C4</text>
<text x="128.4" y="98.6">10V</text>
<text x="129.5" y="96.1">D5</text>
<text x="146.1" y="96.1">100n</text>
<text x="147.3" y="98.6">C5</text>
<text x="156.2" y="96.1">R9</text>
<text x="156.2" y="98.6">22R</text>
<text x="181.6" y="96.1">C7</text>
<text x="181.6" y="98.6">22u</text>
<text x="196.9" y="96.1">C9</text>
<text x="196.9" y="98.6">4.7u</text>
<text x="212.1" y="96.1">C11</text>
<text x="212.1" y="98.6">100n</text>
<text x="237.5" y="96.1">R10</text>
<text x="237.5" y="98.6">50mR</text>
<text x="248.9" y="96.1">R11</text>
<text x="248.9" y="98.6">50mR</text>
<text x="259.4" y="97.3">PWR_FLAG</text>
<text x="55.8" y="106.2">Q1</text>
<text x="142.2" y="106.2">Q2</text>
<text x="52.5" y="108.8">SIRA60DP</text>
<text x="138.9" y="108.8">SIRA60DP</text>
<text x="47" y="172.3">TP1</text>
<text x="47" y="177.4">TP3</text>
<text x="47" y="174.8">TP2</text>
<text x="47" y="179.9">TP4</text>
<text x="47" y="182.4">TP5</text>
<text x="47" y="185">TP6</text>
<text x="47" y="187.5">TP7</text>
</g>
<g font-size="1.8" fill="#725600">
<text x="26.9" y="79.6">INPUT+</text>
<text x="272" y="79.6">VIN</text>
<text x="26.9" y="102.4">INPUT-</text>
<text x="272" y="102.4">GND</text>
</g>
<text font-size="1.8" fill="#009600" x="104.1" y="93.6">RC</text>
<g font-size="1.8" fill="#a90000">
<text x="59.1" y="97.2" transform="rotate(-90 59.1 97.2)">4</text>
<text x="145.4" y="97.2" transform="rotate(-90 145.4 97.2)">4</text>
<text x="52.7" y="103.5">5</text>
<text x="60.3" y="103.5">1</text>
<text x="139" y="103.5">1</text>
<text x="146.7" y="103.5">5</text>
</g>
<g font-size="1.8" fill="#484800">
<text x="68.1" y="106.9">Reverse</text>
<text x="76.5" y="106.9">Polarity</text>
<text x="74" y="109">Protection</text>
</g>
<g font-size="1.8" fill="#004848">
<text x="102.9" y="109">Inrush</text>
<text x="109.8" y="109">Limiting</text>
</g>
</svg>
